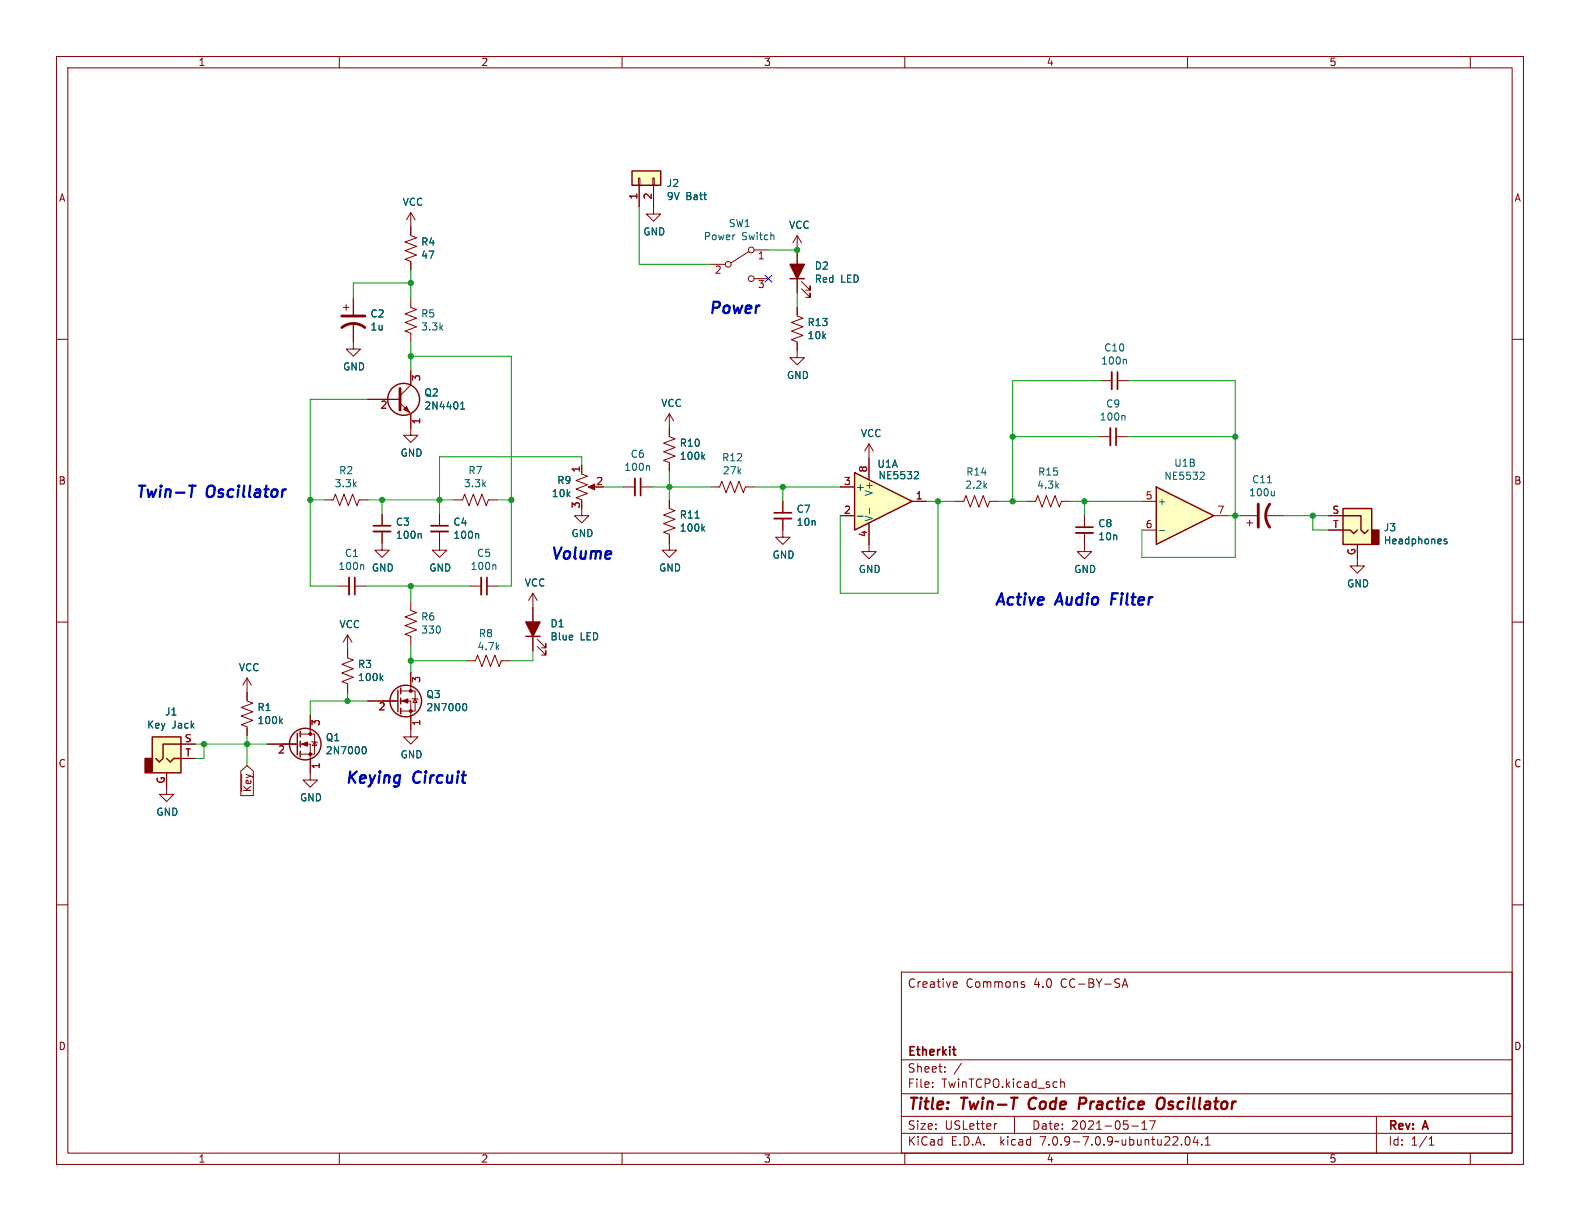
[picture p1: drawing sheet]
<svg xmlns="http://www.w3.org/2000/svg" width="279mm" height="216mm" viewBox="0 0 279 216" stroke-linecap="round" stroke-linejoin="round" font-family="sans-serif">
<g fill="none" stroke="#840000" stroke-width=".18">
<path d="M10 10h259.4v195.9h-259.4zM12 12h255.4v191.9h-255.4zM60 10v2M110 10v2M160 10v2M210 10v2M260 10v2M72.6 37.6v4.1l1.1 .3-2.1 .8 2.1 .8-2.1 .7 2.1 .8-2.1 .7 1 .4v1.6M72.6 37.6l-.7 1.3M72.6 37.6l.8 1.3M10 60h2M60.7 54.4h1"/>
<path d="M61.2 53.8v1.1M62.5 57.2v4.5h1.3l-1.3 1.3-1.3-1.3h1.3M62.5 52.8v2.8M72.6 52.8v1.6l1.1 .3-2.1 .8 2.1 .8-2.1 .7 2.1 .8-2.1 .7 1 .4v1.6M267.4 60h2M65 70.6h5.7M70.7 71.2l1.9 2v3.8h1.3l-1.3 1.2-1.2-1.2h1.2M72.6 65.5v2.6l-1.9 1.9M194.3 77.2h2M194.6 67.3h2M197.4 77.2h2M197.6 67.3h2"/>
<path d="M57.4 88.4h1.5l.4-1 .8 2 .7-2 .8 2 .8-2 .7 2 .4-1h1.5M67.6 94v3.3h1.2l-1.2 1.3-1.3-1.3h1.3M67.6 90.9v2.1M77.7 94v3.3h1.3l-1.3 1.3-1.2-1.3h1.2M77.7 90.9v2.1M80.3 88.4h1.5l.4-1 .7 2 .8-2 .8 2 .7-2 .8 2 .4-1h1.5M102.9 83.8l1 .4-2 .8 2 .7-2 .8 2 .7-2 .8 1 .4v.2M102.9 89.9v1.3h1.2l-1.2 1.3-1.3-1.3h1.3M102.9 82.3v1.3M104.4 86.1h1M181.6 88.6h1.5l.4-1 .8 2.1 .7-2.1 .8 2.1 .8-2.1 .7 2.1 .4-1.1h1.5M191.8 94.2v3.3h1.2l-1.2 1.3-1.3-1.3h1.3"/>
<path d="M191.8 91.2v2M219.5 91.2h2.7M220.5 92.5h1M221 91.9v1.1M223.8 91.2h3.3M234.9 91.2h2.6M234.9 93.7h2.6M240 96.3v3.8h1.3l-1.3 1.2-1.2-1.2h1.2M10 110h2M43.7 119.9v4.1l1 .3-2 .8 2 .8-2 .7 2 .8-2 .7 1 .4v1.5M43.7 119.9l-.8 1.3M43.7 119.9l.7 1.3"/>
<path d="M59.7 103.6h2M61.5 112.3v4l1 .4-2 .8 2 .7-2 .8 2 .8-2 .7 1 .4v1.5M61.5 112.3l-.8 1.2M61.5 112.3l.7 1.2M62.7 103.6h2.1M72.6 106.4v1.6l1.1 .3-2.1 .8 2.1 .8-2.1 .7 2.1 .8-2.1 .7 1 .4v1.5M72.6 118.9v3.3M82.5 116.8h1.6l.4-1 .7 2.1 .8-2.1 .7 2.1 .8-2.1 .8 2.1 .3-1.1h1.6M83.1 103.6h2M86.1 103.6h2M94.2 104.9v10.2M94.2 104.9l-.7 1.3"/>
<path d="M94.2 104.9l.8 1.3M95 114.3l1.5 1.5v-.7v.7h-.7M95 113l1.5 1.6v-.8v.8h-.7M267.4 110h2M29.5 136.7v3.8h1.2l-1.2 1.2-1.3-1.2h1.3M32 131.6h2.5M32 134.1h2.5M47.2 131.6h5.4M53.1 131.6h1.8v6.3h1.2l-1.2 1.3-1.3-1.3h1.3M53.1 129.8h2.5v3.6h-2.5M54.9 126.5v3.3M55.1 131.1l.1 .1h.8l.1 .1"/>
<path d="M55.6 131.2l.4 .6h-.8zM65 124h5.4M70.9 124h1.7v6.3h1.3l-1.3 1.3-1.2-1.3h1.2M70.9 122.2h2.5v3.5h-2.5M72.9 123.4l.1 .2h.8l.1 .1M73.4 123.6l.4 .6h-.8zM10 160h2M267.4 160h2M159.4 171.9h108v32h-108zM168.8 173.6l.4 .1 .1 .2-.7 .2M169.2 174.5l-.4 .1M180.8 174.1l.3 .1 .1 .2-.2 .2h-.3"/>
<path d="M180.8 173.6l.3 .1M198.4 174.6l.5-1.5 .5 1.5M198.6 174.2h.7M159.4 197.4h108M159.4 193.4h108M159.4 187.4h108M164.9 192.1v.2M164.9 191.4v.1M167.1 189.4v.2M167.1 188.7v.1M170 188l-1.3 1.9M176.3 198.7l-.3 .1"/>
<path d="M179.4 197.4v3M187.6 190.8v1.5M187.6 191.4l.2-.1 .3 .1 .1 .9M200.1 199.1h1.2M201.9 199.7h.9M201.9 198.6l.5-.4v1.5M203.3 198.2h1l-.7 1.5M243.4 197.4v6.5M60 203.9v2M110 203.9v2M159.4 200.4h108M160 203.9v2"/>
<path d="M209.7 201.1l.2-.1a.81 .81 0 0 1 .6 .6 .81 .81 0 0 1-.3 .8l-.1 .1a.81 .81 0 0 1-.4-1.4zM210 203.9v2M211.4 200.9l-.4 1.1h.9M211.7 201.5v1M212.5 202.3v.2M213.1 202.5h.9M213.1 201.4l.5-.4v1.5M252.7 202.5h.9M252.7 201.4l.4-.4v1.5M260 203.9v2"/>
</g>
<path d="M182.2 194.4a1.27 1.27 0 0 0 0 1.6M191.8 194.1h-.8l-.3 2M191.8 195.1l-.9 .1M204.8 194.4a.69 .69 0 0 1 1.1 0 1.47 1.47 0 0 1-.6 1.7l-.5-.1a1.5 1.5 0 0 1 0-1.6z" fill="none" stroke="#840000" stroke-width=".4"/>
<path d="M197.4 75.7v3M197.6 65.8v3M66 93h3.1M76.2 93h3M190.2 93.2h3.1M62.7 102.1v3.1M86.1 102.1v3.1M168.5 185.6h.5M168.7 186.5l.3 .1" fill="none" stroke="#840000" stroke-width=".3"/>
<g fill="#840000" stroke="#840000" stroke-width=".18">
<path d="M104 86.1l1.2-.5v1z"/>
<path d="M71.4 72.4l.5-.5 .5 1z"/>
<path d="M53.3 131.6l1.1-.4v.8z"/>
<path d="M71.1 124l1-.4v.7z"/>
<circle cx="54.9" cy="133.3" r=".25"/>
<circle cx="54.9" cy="129.8" r=".25"/>
<circle cx="72.6" cy="125.7" r=".25"/>
<circle cx="72.6" cy="122.2" r=".25"/>
</g>
<path d="M196.3 75.7v3M196.6 65.8v3M66 94h3.1M76.2 94h3M190.2 94.2h3.1M61.7 102.1v3.1M85.1 102.1v3.1" fill="none" stroke="#840000" stroke-width=".33"/>
<path d="M60.5 57.9a3.3 3.3 0 0 1 4 0M60.5 55.9h4M70.7 68.7v3.8M222.5 89.2v4M224.5 89.2a3.3 3.3 0 0 0 0 4" fill="none" stroke="#840000" stroke-width=".51"/>
<g fill="none" stroke="#006464" stroke-width=".18">
<path d="M81.5 72.3h.7M81.5 71.4l.3-.3v1.2M198.8 73.4l.1 .2v.7M199 63.5l.2 .2v.7M64.1 99.9l.2 .1v.7M74.3 94.3l.2 .2v.7M84.5 94.3l.1 .2v.7M87.5 99.9l.2 .1v.7M224.1 85.4h.8M225.4 86.8v.9M225.4 87.6l-.2 .1M255.8 95.4l-.3-.1-.1 .2v.2l.4 .1v.3h-.4"/>
<path d="M67.4 119.9l.3 .4M67.7 119.5l-.5 .5M49.6 127.5l.3 .5M49.9 127.1l-.4 .5M64.2 132.1l.1-.1a.68 .68 0 0 1 .5 .7 .68 .68 0 0 1-.5 .6l-.1-.1M82 124.5l.1-.1a.68 .68 0 0 1 .5 .6 .68 .68 0 0 1-.5 .7l-.1-.1"/>
</g>
<g fill="none" stroke="#840000" stroke-width=".25">
<path d="M237.5 89.9h5.1v6.4h-5.1zM237.5 93.7h1.3l.6 .7 .6-.7M237.5 91.2h3.2v2.5l.6 .7 .6-.7M93 112.5h2.5M26.9 130.3h5.1v6.4h-5.1zM29.5 134.1l.6 .6 .6-.6h1.3M32 131.6h-3.2v2.5l-.6 .6-.6-.6M52.6 129.7v3.8M53.1 129.3v1M53.1 131.1v1M53.1 132.8v1.1M70.4 122v3.9"/>
<path d="M70.9 121.7v1M70.9 123.4v1.1M70.9 125.2v1"/>
<circle cx="71.4" cy="70.6" r="2.82"/>
<circle cx="54" cy="131.6" r="2.79"/>
<circle cx="71.8" cy="124" r="2.79"/>
</g>
<g fill="#ffffc2" stroke="#ffffc2" stroke-width=".18">
<path d="M26.9 130.3h5.1v6.4h-5.1z"/>
<path d="M237.5 89.9h5.1v6.4h-5.1z"/>
</g>
<g fill="#840000" stroke="#840000" stroke-width=".25">
<path d="M25.7 134.1h1.2v2.6h-1.2z"/>
<path d="M93 110h2.5l-1.3 2.5z"/>
<path d="M242.6 93.7h1.2v2.6h-1.2z"/>
</g>
<path d="M204.5 86.1l10.1 5.1-10.1 5.1z" fill="#ffffc2"/>
<path d="M139.7 49.3h2.5M204.5 86.1l10.1 5.1-10.1 5.1z" fill="none" stroke="#840000" stroke-width=".25"/>
<g fill="none" stroke="#840000" stroke-width=".18">
<path d="M141 54.4v1.5l1 .4-2 .7 2 .8-2 .7 2 .8-2 .8 1 .4v2.7h1.2l-1.2 1.3-1.3-1.3h1.3M141 41.7v10.1M141 41.7l-.8 1.2M141 41.7l.7 1.2M141.7 51.1l1.6 1.5v-.8v.8h-.8M141.7 49.8l1.6 1.5v-.8v.8h-.8M118.4 75.7v1.5l1 .4-2.1 .8 2.1 .7-2.1 .8 2.1 .7-2.1 .8 1.1 .4v1.5M153.7 78.5v6.3M153.7 78.5l-.8 1.3M153.7 78.5l.7 1.3M118.4 88.4v1.5l1 .4-2.1 .8 2.1 .7-2.1 .8 2.1 .7-2.1 .8 1.1 .4v2.8h1.2l-1.2 1.3-1.3-1.3h1.3M125.7 86.1h1.6l.3-1 .8 2 .8-2 .7 2 .8-2 .7 2 .4-1h1.5"/>
<path d="M138.4 88.6v2.1M138.4 91.7v2M153.7 92.5v5h1.2l-1.2 1.3-1.3-1.3h1.3M201.9 88.6h2.6M201.9 93.7h2.6M214.6 91.2h2.6"/>
</g>
<path d="M122.9 91.6h.7M124.3 80.7l.3 .5M124.3 93.4l.3 .5M124.6 80.4l-.5 .5M124.6 93.1l-.5 .5M153.8 89.9v.9M205 93.8h1M212.4 83.5h.4l.2 .3-.8 1h.8" fill="none" stroke="#006464" stroke-width=".18"/>
<path d="M139.7 46.7h2.5l-1.2 2.6z" fill="#840000" stroke="#840000" stroke-width=".25"/>
<path d="M136.9 91.7h3.1" fill="none" stroke="#840000" stroke-width=".33"/>
<path d="M136.9 90.7h3.1" fill="none" stroke="#840000" stroke-width=".3"/>
<path d="M151.1 83.6l10.2 5-10.2 5.1z" fill="#ffffc2"/>
<path d="M111.8 30.2h5v2.6h-5zM151.1 83.6l10.2 5-10.2 5.1z" fill="none" stroke="#840000" stroke-width=".25"/>
<g fill="none" stroke="#840000" stroke-width=".18">
<path d="M112.9 31.5h.3v1.3h-.3zM113 32.8v3.8M115.4 31.5h.3v1.3h-.3zM115.6 32.8v5h1.2l-1.2 1.3-1.3-1.3h1.3M62.5 52.8v2.8M62.5 57.2v3.3M72.6 40.1v1.3M72.6 46.5v1.3M125.7 46.7h2.6M132.5 44.5l-3.2 2M133.3 44.2h2.6M133.3 49.3h2.6"/>
<path d="M141 44.2v2.5M141 49.3v2.5M141 54.4v1.2M65 70.6h5.7M72.6 65.5v2.6M72.6 73.2v2.5M118.4 73.2l-.8 1.2M118.4 73.2v3.8M118.4 73.2l.7 1.2M141 60.7v1.3M67.6 90.9v2.1M67.6 94v2"/>
<path d="M77.7 90.9v2.1M77.7 94v2M102.9 82.3v1.3M110.2 86.1h2.1M113.3 86.1h2M118.4 82v1.3M118.4 88.4v1.3M118.4 94.7v1.3M138.4 91.7v3.3h1.3l-1.3 1.3-1.2-1.3h1.2M138.4 88.6v2.1M148.6 91.2h2.5M148.6 86.1h2.5"/>
<path d="M153.7 81v3.8M153.7 92.5v3.8M161.3 88.6h2.5M168.9 88.6h1.5l.4-1 .8 2.1 .7-2.1 .8 2.1 .8-2.1 .7 2.1 .4-1.1h1.5M191.8 91.2v2M191.8 94.2v2.1M234.9 91.2h2.6M234.9 93.7h2.6M240 96.3v2.5M61.5 114.8v1.3M72.6 118.9v2.5M94.2 107.4v2.6"/>
<path d="M94.2 112.5v2.6M29.5 136.7v2.5M32 131.6h2.5M32 134.1h2.5M42.6 136.3l1.1-.9 1.1 .9v4.4h-2.2zM42.7 136.9v3.1M43.7 122.4v1.3M43.7 128.8v1.2M47.2 131.6h5.1M54.9 126.5v2.5M54.9 134.1v2.6M61.5 121.2v1.2"/>
<path d="M65 124h5.1M72.6 126.5v2.5"/>
<circle cx="128.8" cy="46.7" r=".51"/>
<circle cx="132.8" cy="44.2" r=".51"/>
<circle cx="132.8" cy="49.3" r=".51"/>
</g>
<g fill="none" stroke="#006464" stroke-width=".18">
<path d="M81.5 72.3h.7M81.5 71.4l.3-.3v1.2M74.3 94.3l.2 .2v.7M84.5 94.3l.1 .2v.7M114.7 82.3l.2 .2v.7M122.9 91.6h.7M124.3 93.4l.3 .5M124.3 80.7l.3 .5M124.6 93.1l-.5 .5M124.6 80.4l-.5 .5M151.7 91.3h.9M153.8 89.9v.9"/>
<path d="M161.9 83.4h.4l.1 .3-.8 1h.8M255.8 95.4l-.3-.1-.1 .2v.2l.4 .1v.3h-.4M67.4 119.9l.3 .4M67.7 119.5l-.5 .5M49.6 127.5l.3 .5M49.9 127.1l-.4 .5M64.2 132.1l.1-.1a.68 .68 0 0 1 .5 .7 .68 .68 0 0 1-.5 .6l-.1-.1M82 124.5l.1-.1a.68 .68 0 0 1 .5 .6 .68 .68 0 0 1-.5 .7l-.1-.1"/>
</g>
<path d="M111.8 30.2h5v2.6h-5z" fill="#ffffc2" stroke="#ffffc2" stroke-width=".18"/>
<path d="M112.3 84.6v3" fill="none" stroke="#840000" stroke-width=".33"/>
<path d="M113.3 84.6v3" fill="none" stroke="#840000" stroke-width=".3"/>
<path d="M33.5 85.9h1.1M196.7 104.9l-.2 2" fill="none" stroke="#0000c2" stroke-width=".4"/>
<g fill="none" stroke="#009600" stroke-width=".18">
<path d="M113 36.6v10.1h12.7M72.6 47.8v5M72.6 50h-10.1v2.8M135.9 44.2h5.1M141 51.8v2.6M65 70.6h-10.1v33h4.8M72.6 60.5v5M72.6 63h17.8v40.6h-2.3M179.1 77.2h15.2M194.6 67.3h-15.5v21.3M199.4 77.2h19M199.6 67.3h18.8v31.3h-16.5v-4.9"/>
<path d="M54.9 88.4h2.5M65 88.4h15.3M67.6 88.4v2.5M87.9 88.4h2.5M102.9 82.3v-1.5h-25.2v10.1M106.7 86.1h3.5M115.3 86.1h10.4M118.4 83.3v5.1M133.3 86.1h15.3M138.4 86.1v2.5M163.8 88.6h5.1M165.9 88.6v16.3h-17.3v-13.7"/>
<path d="M176.5 88.6h5.1M189.2 88.6h12.7M191.8 88.6v2.6M217.2 91.2h2.3M227.1 91.2h7.8M232.2 91.2v2.5h2.7M64.8 103.6h18.3M72.6 103.6v2.8M72.6 114v4.9M72.6 116.8h9.9M94.2 115.1v1.7h-4M34.5 131.6h12.7"/>
<path d="M36.1 131.6v2.5h-1.6M43.7 130v5.4M61.5 122.4v1.6M65 124h-10.1v2.5"/>
</g>
<path d="M135.3 48.7l1.2 1.2M136.5 48.7l-1.2 1.2" fill="none" stroke="#000084" stroke-width=".18"/>
<g fill="#009600" stroke="#009600" stroke-width=".18">
<circle cx="118.4" cy="86.1" r=".46"/>
<circle cx="141" cy="44.2" r=".46"/>
<circle cx="179.1" cy="77.2" r=".46"/>
<circle cx="138.4" cy="86.1" r=".46"/>
<circle cx="165.9" cy="88.6" r=".46"/>
<circle cx="36.1" cy="131.6" r=".46"/>
<circle cx="43.7" cy="131.6" r=".46"/>
<circle cx="61.5" cy="124" r=".46"/>
<circle cx="72.6" cy="63" r=".46"/>
<circle cx="54.9" cy="88.4" r=".46"/>
<circle cx="67.6" cy="88.4" r=".46"/>
<circle cx="77.7" cy="88.4" r=".46"/>
<circle cx="90.4" cy="88.4" r=".46"/>
<circle cx="72.6" cy="50" r=".46"/>
<circle cx="218.4" cy="77.2" r=".46"/>
<circle cx="218.4" cy="91.2" r=".46"/>
<circle cx="179.1" cy="88.6" r=".46"/>
<circle cx="191.8" cy="88.6" r=".46"/>
<circle cx="232.2" cy="91.2" r=".46"/>
<circle cx="72.6" cy="103.6" r=".46"/>
<circle cx="72.6" cy="116.8" r=".46"/>
</g>
<g font-size="2.8" fill="#0000c2">
<text x="125.2" y="55.6">Power</text>
<text x="23.9" y="88.1">Twin-T</text>
<text x="36.6" y="88.1">Oscillator</text>
<text x="97.3" y="99.1">Volume</text>
<text x="175.8" y="107.2">Active</text>
<text x="186.9" y="107.2">Audio</text>
<text x="197.3" y="107.2">Filter</text>
<text x="61" y="138.7">Keying</text>
<text x="73.1" y="138.7">Circuit</text>
</g>
<g font-size="2.8" fill="#840000">
<text x="160.4" y="196.8">Title:</text>
<text x="170.1" y="196.8">Twin-T</text>
<text x="182.8" y="196.8">Code</text>
<text x="192.4" y="196.8">Practice</text>
<text x="207" y="196.8">Oscillator</text>
</g>
<g font-size="2.1" fill="#840000">
<text x="160.4" y="174.9">Creative</text>
<text x="170.8" y="174.9">Commons</text>
<text x="182.9" y="174.9">4.0</text>
<text x="187.7" y="174.9">CC-BY-SA</text>
<text x="160.4" y="189.9">Sheet:</text>
<text x="160.4" y="187.1">Etherkit</text>
<text x="160.4" y="192.6">File:</text>
<text x="166.5" y="192.6">TwinTCPO.kicad_sch</text>
<text x="160.4" y="202.8">KiCad</text>
<text x="160.4" y="200">Size:</text>
<text x="167.1" y="200">USLetter</text>
<text x="168.1" y="202.8">E.D.A.</text>
<text x="177" y="202.8">kicad</text>
<text x="182.4" y="200">Date:</text>
<text x="184.2" y="202.8">7.0.9-7.0.9~ubuntu22.04.1</text>
<text x="189.4" y="200">2021-05-17</text>
<text x="245.4" y="200.2">Rev:</text>
<text x="245.4" y="202.8">Id:</text>
<text x="249.5" y="202.8">1/1</text>
<text x="251.8" y="200.2">A</text>
</g>
<g font-size="1.8" fill="#840000">
<text x="35" y="11.9">1</text>
<text x="85" y="11.9">2</text>
<text x="135" y="11.9">3</text>
<text x="185" y="11.9">4</text>
<text x="235" y="11.9">5</text>
<text x="10.3" y="35.9">A</text>
<text x="267.7" y="35.9">A</text>
<text x="10.3" y="85.9">B</text>
<text x="267.7" y="85.9">B</text>
<text x="10.3" y="135.9">C</text>
<text x="267.7" y="135.9">C</text>
<text x="44.6" y="140.2" transform="rotate(-90 44.6 140.2)">~{Key}</text>
<text x="10.3" y="185.9">D</text>
<text x="267.7" y="185.9">D</text>
<text x="35" y="205.8">1</text>
<text x="85" y="205.8">2</text>
<text x="135" y="205.8">3</text>
<text x="185" y="205.8">4</text>
<text x="235" y="205.8">5</text>
</g>
<g font-size="1.8" fill="#a90000">
<text x="112.8" y="35.4" transform="rotate(-90 112.8 35.4)">1</text>
<text x="115.3" y="35.4" transform="rotate(-90 115.3 35.4)">2</text>
<text x="133.9" y="46.2">1</text>
<text x="126.3" y="48.7">2</text>
<text x="133.9" y="51.3">3</text>
<text x="74.6" y="67.5" transform="rotate(-90 74.6 67.5)">3</text>
<text x="67.2" y="72.6">2</text>
<text x="74.6" y="75.1" transform="rotate(-90 74.6 75.1)">1</text>
<text x="102.6" y="83.6" transform="rotate(-90 102.6 83.6)">1</text>
<text x="153.4" y="83.6" transform="rotate(-90 153.4 83.6)">8</text>
<text x="102.6" y="90" transform="rotate(-90 102.6 90)">3</text>
<text x="105.3" y="85.9">2</text>
<text x="149.2" y="85.9">3</text>
<text x="161.9" y="88.4">1</text>
<text x="202.5" y="88.4">5</text>
<text x="149.2" y="90.9">2</text>
<text x="153.4" y="95.1" transform="rotate(-90 153.4 95.1)">4</text>
<text x="202.5" y="93.5">6</text>
<text x="215.2" y="90.9">7</text>
<text x="235.5" y="90.9">S</text>
<text x="235.6" y="93.5">T</text>
<text x="239.8" y="98.3" transform="rotate(-90 239.8 98.3)">G</text>
<text x="66.9" y="125.9">2</text>
<text x="74.6" y="120.8" transform="rotate(-90 74.6 120.8)">3</text>
<text x="32.6" y="131.3">S</text>
<text x="56.8" y="128.5" transform="rotate(-90 56.8 128.5)">3</text>
<text x="74.6" y="128.5" transform="rotate(-90 74.6 128.5)">1</text>
<text x="32.7" y="133.9">T</text>
<text x="49.1" y="133.6">2</text>
<text x="56.8" y="136.1" transform="rotate(-90 56.8 136.1)">1</text>
<text x="29.2" y="138.7" transform="rotate(-90 29.2 138.7)">G</text>
</g>
<g font-size="1.8" fill="#006464">
<text x="117.8" y="33.3">J2</text>
<text x="117.8" y="35.6">9V</text>
<text x="121.3" y="35.6">Batt</text>
<text x="71.1" y="36.6">VCC</text>
<text x="113.7" y="41.8">GND</text>
<text x="128.8" y="40.4">SW1</text>
<text x="139.4" y="40.7">VCC</text>
<text x="74.4" y="43.6">R4</text>
<text x="74.4" y="45.9">47</text>
<text x="124.4" y="42.7">Power</text>
<text x="131.2" y="42.7">Switch</text>
<text x="144" y="47.9">D2</text>
<text x="144" y="50.2">Red</text>
<text x="148.7" y="50.2">LED</text>
<text x="65.4" y="56.3">C2</text>
<text x="65.4" y="58.6">1u</text>
<text x="74.4" y="56.3">R5</text>
<text x="74.4" y="58.6">3.3k</text>
<text x="142.7" y="57.9">R13</text>
<text x="60.6" y="65.7">GND</text>
<text x="142.7" y="60.2">10k</text>
<text x="194.6" y="64.7">100n</text>
<text x="195.2" y="62.4">C10</text>
<text x="74.9" y="70.3">Q2</text>
<text x="139.1" y="67.2">GND</text>
<text x="74.9" y="72.6">2N4401</text>
<text x="116.8" y="72.2">VCC</text>
<text x="152.1" y="77.5">VCC</text>
<text x="194.4" y="74.6">100n</text>
<text x="195.5" y="72.3">C9</text>
<text x="70.7" y="80.9">GND</text>
<text x="110.3" y="83.5">100n</text>
<text x="111.4" y="81.2">C6</text>
<text x="120.1" y="79.2">R10</text>
<text x="120.1" y="81.5">100k</text>
<text x="127.6" y="81.8">R12</text>
<text x="155.1" y="82.9">U1A</text>
<text x="207.5" y="82.7">U1B</text>
<text x="59.1" y="86.4">3.3k</text>
<text x="59.9" y="84">R2</text>
<text x="81.9" y="86.4">3.3k</text>
<text x="82.7" y="84">R7</text>
<text x="97.5" y="88.1">10k</text>
<text x="98.5" y="85.8">R9</text>
<text x="127.7" y="84.1">27k</text>
<text x="151.3" y="87">+</text>
<text x="154.5" y="87.8" transform="rotate(-90 154.5 87.8)">V+</text>
<text x="155.2" y="84.9">NE5532</text>
<text x="170.6" y="86.6">2.2k</text>
<text x="170.8" y="84.3">R14</text>
<text x="183.3" y="86.6">4.3k</text>
<text x="183.5" y="84.3">R15</text>
<text x="204.6" y="89.5">+</text>
<text x="205.8" y="85">NE5532</text>
<text x="220.8" y="88">100u</text>
<text x="221.3" y="85.6">C11</text>
<text x="69.9" y="93.2">C3</text>
<text x="69.9" y="95.5">100n</text>
<text x="80.1" y="93.2">C4</text>
<text x="80.1" y="95.5">100n</text>
<text x="101" y="95.2">GND</text>
<text x="120.1" y="91.9">R11</text>
<text x="120.1" y="94.2">100k</text>
<text x="140.8" y="90.9">C7</text>
<text x="140.8" y="93.2">10n</text>
<text x="154.5" y="92.3" transform="rotate(-90 154.5 92.3)">V-</text>
<text x="194.1" y="93.4">C8</text>
<text x="194.1" y="95.7">10n</text>
<text x="244.6" y="94.1">J3</text>
<text x="59.7" y="101">100n</text>
<text x="60.9" y="98.7">C1</text>
<text x="65.7" y="101.3">GND</text>
<text x="75.8" y="101.3">GND</text>
<text x="83.1" y="101">100n</text>
<text x="84.3" y="98.7">C5</text>
<text x="116.5" y="101.3">GND</text>
<text x="136.5" y="99">GND</text>
<text x="151.8" y="101.5">GND</text>
<text x="189.9" y="101.5">GND</text>
<text x="244.6" y="96.4">Headphones</text>
<text x="92.7" y="103.9">VCC</text>
<text x="238.1" y="104.1">GND</text>
<text x="59.9" y="111.3">VCC</text>
<text x="74.4" y="109.9">R6</text>
<text x="74.4" y="112.2">330</text>
<text x="84.6" y="112.9">R8</text>
<text x="97.2" y="111.1">D1</text>
<text x="97.2" y="113.4">Blue</text>
<text x="102.6" y="113.4">LED</text>
<text x="42.2" y="118.9">VCC</text>
<text x="63.2" y="118.3">R3</text>
<text x="84.3" y="115.2">4.7k</text>
<text x="45.4" y="125.9">R1</text>
<text x="63.2" y="120.6">100k</text>
<text x="75.3" y="123.6">Q3</text>
<text x="75.3" y="126">2N7000</text>
<text x="25.9" y="129">Key</text>
<text x="29.1" y="126.7">J1</text>
<text x="30.4" y="129">Jack</text>
<text x="45.4" y="128.2">100k</text>
<text x="57.5" y="131.3">Q1</text>
<text x="57.5" y="133.6">2N7000</text>
<text x="70.7" y="134.3">GND</text>
<text x="53" y="141.9">GND</text>
<text x="27.6" y="144.4">GND</text>
</g>
</svg>
